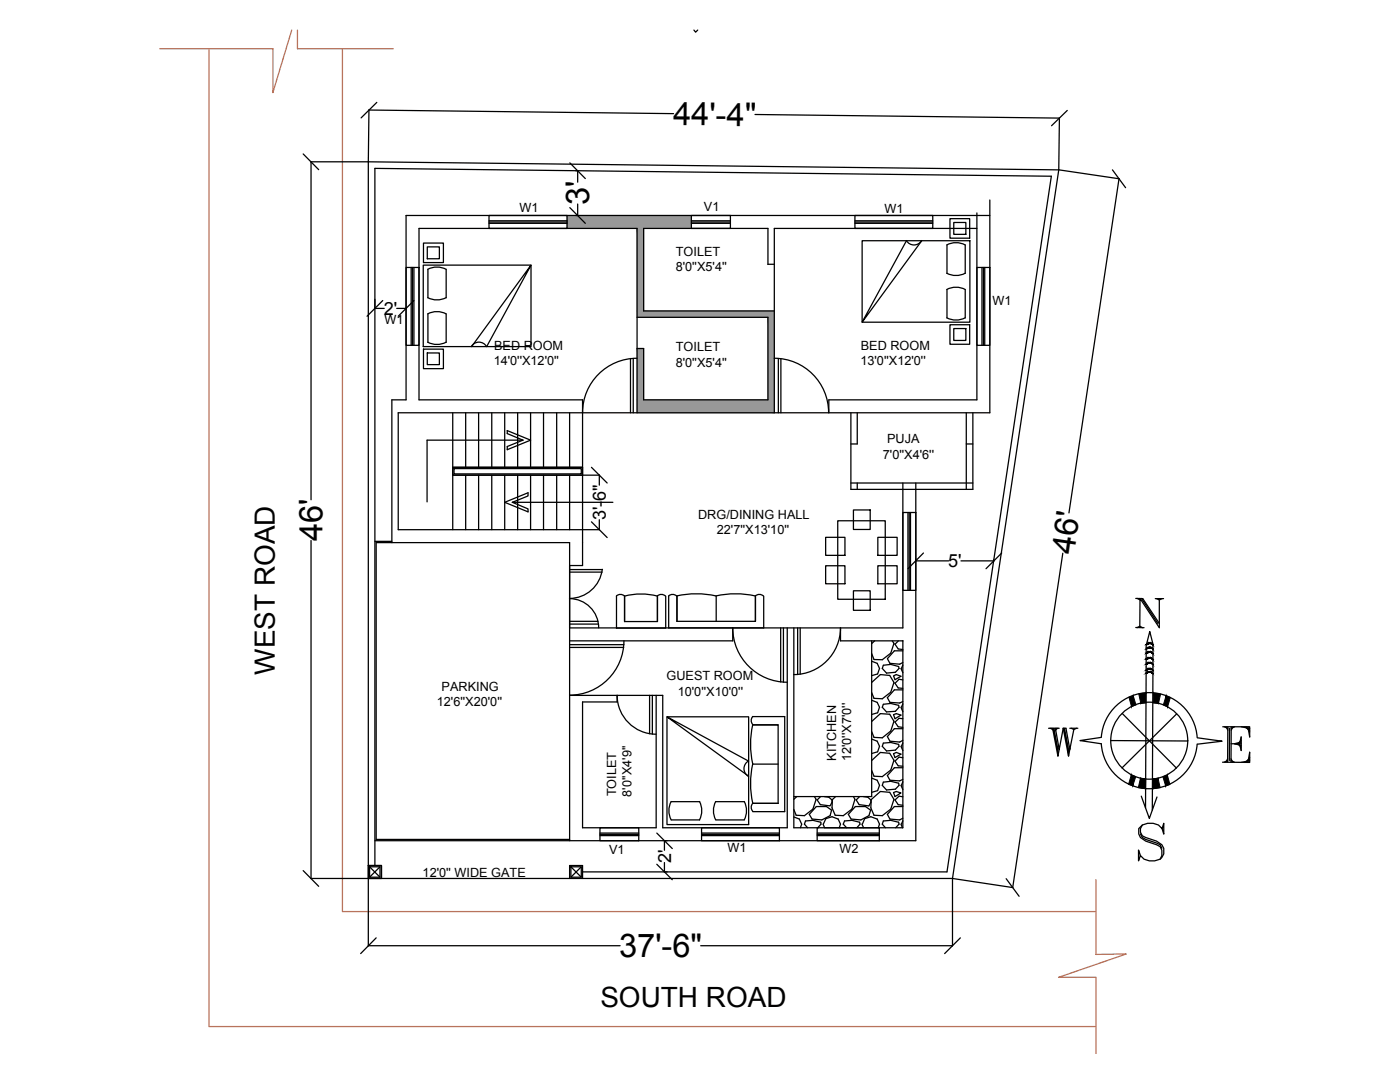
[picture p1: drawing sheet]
<svg xmlns="http://www.w3.org/2000/svg" width="279mm" height="216mm" viewBox="0 0 279 216" stroke-linecap="round" stroke-linejoin="round" font-family="sans-serif">
<!-- layer: DIM -->
<g fill="none" stroke="#000" stroke-width=".25">
<path d="M138.5 6l.3 .4 .4-.4M62 32.3h11.5M62.1 32.3v67.4M73.5 32.3v143h116.6M73.5 32.3l137.8 1.6M73.6 21.9l-.1 10.4M73.6 22l60.8 .7M114.9 34.1h.4M115.3 34.1v2.3M150.7 22.8l60.7 .8M197.5 39.9v42.5h-118v23.3h40.1M211.3 33.9l-21.2 141.4"/>
<path d="M211.3 33.9l12.1 1.8M211.4 23.5l-.1 10.4M223.3 35.7l-10 66.6M81 53.4h2.6v15.5h-2.6zM82.1 53.4v15.5M82.3 53.4v15.5M82.6 53.4v15.5M97.6 43h15.6v2.6h-15.6zM97.6 44.1h15.6M97.6 44.6h15.6M97.6 44.3h15.6M115.3 40.7v2.3"/>
<path d="M138 43h7.8v2.6h-7.8zM138 44.1h7.8M138 44.6h7.8M138 44.3h7.8M153.3 52.8v-7.2h-24.8v16.4h26M153.3 52.7h1.2M170.6 43h15.6v2.6h-15.6zM170.6 44.1h15.6M170.6 44.6h15.6M170.6 44.3h15.6M180.9 48a1.76 1.76 0 0 0 3 0M180.9 48l-8.8 16.3 11.9-16.3"/>
<path d="M195 53.4h2.5v15.5h-2.5zM195 45.6h-40.5v36.8M195 42.5v37.3h-29.6v2.6M196 53.4v15.5M196.3 53.4v15.5M196.5 53.4v15.5M197.5 43h-116.5v36.8h-2.8v28.5M74.8 61.5h1.9M79.2 61.5h1.8M94.1 69.2a1.76 1.76 0 0 1 3 0M94.1 69.2l11.9-16.3-8.9 16.3M125.8 71.5v10.9"/>
<path d="M126.4 71.5v10.9M127.1 71.5a10.9 10.9 0 0 0-10.8 10.8M127.1 63.3h26.2v16.5h-24.8v-10.3h-1.4M154.5 71.5a10.9 10.9 0 0 1 10.9 10.8M155.3 71.5v10.9M155.8 71.6v10.8M85.2 87.8v12.3M90.4 93.2h25.9v1.6h-25.9zM90.4 82.4v23.3M90.4 93.2h25.9M90.4 94.8h29.2M90.6 93.5h25.4v1.1h-25.4z"/>
<path d="M92.9 82.4v10.8M92.9 94.8v10.9M95.5 82.4v10.8M95.5 94.8v10.9M98.1 82.4v10.8M98.1 94.8v10.9M100.7 82.4v10.8M100.7 94.8v10.9M101.2 85.9v.6M101.2 89.1v.6M103.3 82.4v10.8M103.3 94.8v10.9"/>
<path d="M105.9 82.4v10.8M105.9 94.8v10.9M108.5 82.4v10.8M108.5 94.8v10.9M111.1 82.4v10.8M111.1 94.8v10.9M113.7 82.4v10.8M113.7 94.8v10.9M119.6 94.8v2M127.1 82.4v-36.8h-43.5v34.2h32.7v33h-2.6M169.8 96.4h24.4M169.8 82.4v15.2h24.4v-15.2"/>
<path d="M171.1 82.4v6.2h-1.3M171.1 96.4v1.2M180.2 96.4v28.9h-66.5M182.8 96.4v71.4h-108M192.8 88.6h1.4M192.8 82.4v15.2M62.1 107.9v67.4M74.8 108h3.4M113.7 119.5a5.8 5.8 0 0 1 5.8 5.8M113.7 114.2h6.5M113.7 113.7h6.5M119.6 103.7v2"/>
<path d="M120.2 113.6a6.6 6.6 0 0 1-6.5 5.8M180.2 102.3h2.6v15.5h-2.6zM181.2 102.3v15.5M181.5 102.3v15.5M181.7 102.3v15.5M182.8 111.9h6.5M191.8 111.9h6.5M198.3 111.6v.4M212.1 110.4l-10 66.7M113.7 127.9h32.5v-2.6a10.9 10.9 0 0 0 10.9 10.8M113.7 128.6h10.8M113.7 129.2h10.8"/>
<path d="M113.7 124.5h5.7M113.7 124h5.7M124.5 127.9a10.9 10.9 0 0 1-10.8 10.8M129.6 138.8v7.6M130.2 138.8v7.7M131 138.8v26.4h-14.7v-25.1h6.9v-1.4a7.8 7.8 0 0 0 7.7 7.8M155.8 125.3v10.8M156.4 125.3v10.8M157.1 125.3v39.9h-24.8v-26.4h-18.6M158.4 134.6a9.3 9.3 0 0 0 9.3-9.3v2.6h12.5v37.3h-15.6M158.4 125.3v39.9h4.9M159.2 125.3v9.3"/>
<path d="M159.7 125.3v9.2M174 136.2l1.7-1.6 1.9 .2 .8 1.4-.6 1.9-1.7 1.3-1.7-.1-.4-1.1M174 131.9l1.1 .5 .4 1-.4 1.1-1.1 .3M174 139.7l1.1 .5 .4 .9-.4 1.1-1.1 .4M174 127.9v31h-15.6M174.6 127.9l-.6 .5M176.3 132.7l1.5-.1 1.5 .4 .1 .4-.7 .7-1.8 .2-.8-.9zM178.1 127.9l.3 .5-.6 1.9-1.7 1.3h-1.7l-.4-1.2M178.3 134.9l.6-.3 .9 .3-1.2 .7zM179.3 127.9l-.7 .7 .7 .9 .9 .1M179.8 133.4l.4 .8M180.2 129.9h-1.7l-1.4 1.5 .5 1 1.9 .1 .7-.3"/>
<path d="M180.2 135.7l-.8-.2-.8 .8 .7 1 .9 .1M180.2 132.7l-.3 .7M180.2 137.7h-1.7l-1.4 1.5 .5 1 1.9 .1 .7-.3M149.4 151.9a1.76 1.76 0 0 0 0 3M149.4 151.9l-16.3-8.9 16.3 11.9M159 158.9l-.6 .6M162.5 158.9l.4 .6-.7 1.9-1.7 1.4-1.6-.1-.5-1.2M163.8 158.9l-.7 .7 .6 1 2 .2 .3-.7v-.5l-.6-.5-.9-.2M166.8 158.9l-.7 .6-.1 1.7 .7 1.5 1.6 .1 1.7-1.4 .6-1.9-.3-.6M171.5 158.9l-.6 .7 .6 1 1.9 .2 .4-.7v-.5l-.6-.5-.9-.2M173.9 159.5l1.8-1.6 1.9 .2 .8 1.4-.6 1.9-1.7 1.4-1.7-.1-.6-1.5zM174 144l1.7-1.6 1.9 .1 .8 1.4-.6 2-1.7 1.3-1.7-.1-.4-1.1"/>
<path d="M174 151.8l1.7-1.7 1.9 .2 .8 1.4-.6 2-1.7 1.3-1.7-.1-.4-1.2M174 147.5l1.1 .4 .4 1-.4 1.1-1.1 .4M174 155.3l1.1 .4 .4 1-.4 1.1-1.1 .3M176.3 156.1l1.5-.2 1.5 .4 .1 .4-.7 .8-1.8 .1-.8-.9zM176.3 148.3l1.5-.1 1.5 .3 .1 .4-.7 .8-1.8 .1-.8-.9zM176.3 140.5l1.5-.1 1.5 .3 .1 .4-.7 .8-1.8 .2-.8-1zM178.3 158.1l.6-.2 .9 .3-1.2 .7zM178.3 150.4l.6-.3 .9 .4-1.2 .7zM178.3 142.6l.6-.2 .9 .3-1.2 .7zM179.8 141.1l.4 .9M179.8 148.9l.4 .9M179.8 156.7l.4 .9"/>
<path d="M180.2 159l-.8-.1-.8 .7 .7 1 .9 .1M180.2 151.2l-.8-.1-.8 .8 .7 .9 .9 .1M180.2 143.4l-.8-.1-.8 .8 .7 .9 .9 .1M180.2 140.4l-.3 .7M180.2 148.2l-.3 .7M180.2 156l-.3 .7M180.2 153.2h-1.7l-1.4 1.6 .5 .9 1.9 .1 .7-.3M180.2 145.4h-1.7l-1.4 1.6 .5 .9 1.9 .2 .7-.4M62 175.3h11.5v13.5M73.5 172.7h2.6v2.6h-2.6zM73.5 172.7h2.6v2.6M73.8 173h2v2h-2z"/>
<path d="M73.8 173l2 2M74.8 172.7v-139.1l135 1.6-20.8 138.8h-72.7M75.8 173l-2 2M113.7 175.3v-2.6h2.6v2.6M113.7 167.5h-38.6v-59.2h38.6v59.5M113.9 173h2.1v2h-2.1zM113.9 173l2.1 2M116 173l-2.1 2M119.7 165.2h7.8v2.6h-7.8zM119.7 166.7h7.8M119.7 166.2h7.8M119.7 166.5h7.8"/>
<path d="M132.6 167.8v1.9M132.6 172.1v1.9M140 165.2h15.5v2.6h-15.5zM140 166.7h15.5M140 166.2h15.5M140 166.5h15.5M158.4 163l1.1 .4 .5 1.1-.3 .7M161.2 165.2l-.7-.7 .3-.7 1.4-.1 1.6 .4v.4l-.6 .7M162.9 160.9h2l1.1 .8-.3 1.1-1.7 .8-1.9-.2-.6-.9zM163.1 165.2h12.4v2.6h-12.4zM163.1 166.7h12.4M163.1 166.2h12.4"/>
<path d="M163.1 166.5h12.4M164.3 164.5l.3 .7M164.3 164.5l.5-1.1 1.2-.4 1.3 .4 .4 1.1-.2 .7M169 165.2l-.7-.7 .2-.7 1.5-.1 1.5 .4 .1 .4-.6 .7M170.7 160.9h2l1.1 .8-.4 1.1-1.6 .8-1.9-.2-.6-.9zM172 164.5l.4 .7M172.1 164.5l.5-1.1 1.2-.4 1.3 .4 .4 1.1-.2 .7M176.7 165.2l-.6-.7 .2-.7 1.5-.1 1.5 .4 .1 .4-.7 .7M179.8 164.5l.3 .7M180.2 163.8l-.3 .7M180.2 160.9h-1.7l-1.4 1.6 .5 .9 1.9 .2 .7-.3M190.1 175.3l12.1 1.8"/>
<path d="M190.1 175.3v13.5M73.5 188.7h50.3M139.8 188.7h50.3"/>
</g>
<g fill="#989898" stroke="#989898" stroke-width=".2">
<path d="M113.2 43l24.8 2.6v-2.6zM113.2 43l24.8 2.6h-24.8z"/>
<path d="M127.1 45.6l1.4 16.4v-16.4zM127.1 45.6l1.4 16.4h-1.4z"/>
<path d="M127.1 62l27.4 1.3v-1.3zM127.1 62l27.4 1.3h-27.4z"/>
<path d="M153.3 63.3l1.2 16.5v-16.5zM153.3 63.3l1.2 16.5h-1.2z"/>
<path d="M127.1 69.5l1.4 10.3v-10.3zM127.1 69.5l1.4 10.3h-1.4z"/>
<path d="M127.1 79.8l27.4 2.6v-2.6zM127.1 79.8l27.4 2.6h-27.4z"/>
</g>
<path d="M41.7 9.7v195.1h177M58.2 6l-3.7 12.5v-8.8h-22.6M59.4 6v3.7h19.1M68.3 9.7v172.2h150.4M218.7 175.5v14.9h6.1l-13.5 4.6h7.4v15.3" fill="none" stroke="#b8735c" stroke-width=".25"/>
<!-- layer: 0 -->
<g fill="none" stroke="#000" stroke-width=".25">
<path d="M60.5 30.7l3.1 3.2M75.2 20.4l-3.1 3.1M113.7 32.5l3.1 3.1M213 22l-3.1 3.1M222 33.9l2.6 3.6M76.4 60l-3.1 3.1M82.6 60l-3.1 3.1M113.7 41.4l3.1 3.2M118 93.2l3.2 3.2M118 104.1l3.2 3.2M184.3 110.3l-3.1 3.2M199.9 110.3l-3.1 3.2"/>
<path d="M60.5 173.7l3.1 3.2M131.1 166.2l3.1 3.1M131.1 172.5l3.1 3M200.8 175.3l2.6 3.5M75.1 187.1l-3.1 3.2M191.7 187.1l-3.2 3.2"/>
</g>
<!-- layer: PRO -->
<g fill="none" stroke="#000" stroke-width=".25">
<path d="M84.5 52.9h21.5v16.3h-21.5zM84.5 48.5h4v3.9h-4zM85.3 49.3h2.4v2.3h-2.4zM85.4 59.4a3.9 3.9 0 0 0 3.6 0M85.4 53.7a3.9 3.9 0 0 1 3.6 0M85.4 53.7v5.7M89 53.7v5.7M172.1 48h21.5v16.3h-21.5zM189 48.9a3.9 3.9 0 0 1 3.6 0v5.6a3.9 3.9 0 0 1-3.6 0M189 57.8a3.9 3.9 0 0 1 3.6 0v5.6M189 48.9v5.7M189 57.8v5.6"/>
<path d="M189.6 43.6h3.9v3.9h-3.9zM190.3 44.4h2.5v2.4h-2.5zM84.5 69.7h4v3.9h-4zM85.3 70.4h2.4v2.4h-2.4zM85.4 62.6a3.9 3.9 0 0 1 3.6 0M85.4 68.3a3.9 3.9 0 0 0 3.6 0M85.4 62.6v5.7M89 62.6v5.7M189 63.4a3.9 3.9 0 0 0 3.6 0M189.6 64.8h3.9v3.9h-3.9zM190.3 65.6h2.5v2.3h-2.5zM85.2 87.8h19.2"/>
<path d="M101.2 85.9l4.7 1.9-4.7 1.9M101.2 86.5l3.2 1.3M104.4 87.8l-3.2 1.3M100.7 100.2l4.7-1.9v.7l-3.2 1.2 3.2 1.3v.6zM102.2 100.2h20.1M124.6 118.9a1.12 1.12 0 0 0-1.6 0v6.4h9.9v-6.4M124.6 118.9v5.1h6.6v-5.1M124.7 118.9a12.8 12.8 0 0 1 6.5 0M131.2 118.9a1.16 1.16 0 0 1 1.6 0M131.2 118.9v5.1M133.4 118.9a1.16 1.16 0 0 1 1.6 0M133.4 118.9v6.4h19v-6.4"/>
<path d="M135.1 118.9a17.8 17.8 0 0 1 7.8 0 17.8 17.8 0 0 1 7.8 0M135.1 118.9v5.1h15.7v-5.1v5.1M142.9 118.9v5.1M150.7 118.9a1.16 1.16 0 0 1 1.7 0M164.8 112.9h3.8v3.6h-3.8zM164.8 107.2h3.8v3.6h-3.8zM167.2 103.9h9.5v15.7h-9.5zM170.3 117.9h3.4v3.9h-3.4zM170.3 101.8h3.4v3.8h-3.4zM175.2 112.9h3.8v3.6h-3.8zM175.2 107.2h3.8v3.6h-3.8zM133.1 143h16.3v21.5h-16.3z"/>
<path d="M133.9 159.9a3.9 3.9 0 0 0 0 3.7h5.7M134 160h5.6M139.6 159.9a3.9 3.9 0 0 1 0 3.7M142.8 159.9a3.9 3.9 0 0 0 0 3.7M142.9 160h5.6M148.5 159.9a3.9 3.9 0 0 1 0 3.7h-5.6M150.2 143h6.4v19h-6.4M150.2 152.5h5.1M150.2 143a1.2 1.2 0 0 0 0 1.6 17.8 17.8 0 0 0 0 7.8 17.6 17.6 0 0 0 0 7.9 1.16 1.16 0 0 0 0 1.6M155.3 144.6h-5.1h5.1v15.7h-5.1"/>
</g>
<!-- layer: FORMATE -->
<g fill="none" stroke="#000" stroke-width=".25">
<path d="M226.7 119.4l1.4 .1 3.3 4.9M227 119.4l.5 .3M227.8 119.4l3.3 5M230.6 119.5h1.6M230.8 119.5l.6 .2 .5-.2M231.4 119.7v5.6l-3.9-5.9v5.6M226.7 125.2l1.6 .1M226.9 125.3l.6-.3 .5 .3M228.7 128.7l-.1 32.5M228.8 128.7l.7-2.7 .6 2.7M230.1 128.7l-.1 33M219.8 147.1l-4.3 .7 4.3 .6"/>
<path d="M219.8 148.4a9.6 9.6 0 0 0 9.5 9 9.6 9.6 0 0 0 9.6-8.9M219.8 147.1a9.6 9.6 0 0 1 9.6-8.9 9.6 9.6 0 0 1 9.5 9M221.7 147.8l15.3 .1M224 142.4l10.8 10.9M227.8 158.9l1.6 4.4 1.5-4.3M234.8 142.4l-10.9 10.8M239 147.2l4.9 .7-4.9 .6M244 152.1h5.4v-2l-.3 2M244 145h5.4v2.1l-.3-2.1M244.4 145l.6 .4M244.7 145l.3 .7M245 151.8l-.7 .3"/>
<path d="M245 151.4l-.3 .7M245 145v7.1M245.4 145.4l-.1 6.4M245.7 148.4h2M245.7 151.4l.3 .7M245.7 151.8l.7 .3M245.7 145v7.1M246.1 145l-.4 .7M246.4 145l-.7 .4M247.7 147.1v2.7l-.3-1.4zM247.7 147.7l-.7 .7 .7 .7M247.7 148.1l-1.3 .3 1.3 .3"/>
<path d="M247.7 145l1.7 .4M248.4 145l1 .7M248.7 145l.7 1M249.4 151.8l-1.7 .3M249.4 151.5l-1 .6M249.4 151.1l-.7 1M227.6 166.4l.4 .7 .7 .4 2.8 1.1 .4 .7M228 164.6a1.5 1.5 0 0 0 .7 2.5l2.1 .7 1.1 .8a1.96 1.96 0 0 1 .3 2 1.96 1.96 0 0 1-1.8 1.2 2.54 2.54 0 0 1-3.2-2.2v2.2l.4-1.1M231.9 165.3l.4-1v2.1a2.5 2.5 0 0 0-3.3-2.1l-1 .3-.7 .7v1.1l.3 .7 1.1 .7 2.1 .8a1.82 1.82 0 0 1 .7 2.8"/>
<circle cx="229.4" cy="147.8" r="7.7"/>
</g>
<g fill="#000" stroke="#000" stroke-width=".2">
<path d="M225.3 139.1l.5 1.9 .4-2.2zM226.2 138.8l.5 1.9-.9 .3z"/>
<path d="M227.3 138.5l.4 1.9 1-2.2zM228.7 138.2v2.1l-1 .1z"/>
<path d="M229.8 134.1l.4 .3h-.1zM229.8 134.1v.1l.3 .2zM229.4 134l.4 .1v.1zM229.4 134v.1l.4 .1zM229 134.1l.4-.1v.1zM229 134.1l.1 .1 .3-.1zM228.7 134.4l.3-.3 .1 .1zM228.7 134.4h.1l.3-.2z"/>
<path d="M229.8 133.5l.4 .2-.1 .1zM229.8 133.5v.1l.3 .2zM229.4 133.4l.4 .1v.1zM229.4 133.4v.1l.4 .1zM229 133.5l.4-.1v.1zM229 133.5l.1 .1 .3-.1zM228.7 133.7l.3-.2 .1 .1zM228.7 133.7l.1 .1 .3-.2z"/>
<path d="M229.8 131.3l.4 .3h-.1zM229.8 131.3v.1l.3 .2zM229.5 131.2l.3 .1v.1zM229.5 131.2v.1l.3 .1zM229 131.3l.5-.1v.1zM229 131.3l.1 .1 .4-.1zM228.7 131.5l.3-.2 .1 .1zM228.7 131.5l.1 .1 .3-.2z"/>
<path d="M229.8 132.3l.4 .2-.1 .1zM229.8 132.3v.1l.3 .2zM229.5 132.2l.3 .1v.1zM229.5 132.2v.2h.3zM229 132.3l.5-.1v.2zM229 132.3l.1 .1h.4zM228.7 132.5l.3-.2 .1 .1zM228.7 132.5l.1 .1 .3-.2z"/>
<path d="M229.8 130.1l.4 .3-.1 .1zM229.8 130.1v.1l.3 .3zM229.5 130l.3 .1v.1zM229.5 130v.2h.3zM229 130.1l.5-.1v.2zM229 130.1l.1 .1h.4zM228.7 130.4l.3-.3 .1 .1zM228.7 130.4l.1 .1 .3-.3z"/>
<path d="M229.8 129.2l.4 .3-.1 .1zM229.8 129.2v.2l.3 .2zM229.5 129.1l.3 .1v.2zM229.5 129.1v.2l.3 .1zM229 129.2l.5-.1v.2zM229 129.2l.1 .2 .4-.1zM228.7 129.5l.3-.3 .1 .2zM228.7 129.5l.1 .1 .3-.2z"/>
<path d="M229.8 128.4l.4 .2-.1 .1zM229.8 128.4v.1l.3 .2zM229.5 128.3l.3 .1v.1zM229.5 128.3v.1l.3 .1zM229.1 128.3h.4v.1zM229.1 128.3v.2l.4-.1zM228.7 128.6l.4-.3v.2zM228.7 128.6l.2 .1 .2-.2z"/>
<path d="M230.2 138.3l1.4 .2-.4 1.9zM230.2 138.3v2l1 .1z"/>
<path d="M232.7 138.8l.9 .4-.6 1.8zM232.7 138.8l-.5 1.9 .8 .3z"/>
<path d="M225.8 154.6l.3 2.2-.9-.3zM225.8 154.6l.3 2.2 .6-1.8z"/>
<path d="M227.6 155.3l1 2.1-1.4-.2zM227.6 155.3l1 2.1 .1-2z"/>
<path d="M231.1 155.3l-1 2.1 1.4-.2zM230.1 155.4l1-.1-1 2.1z"/>
<path d="M233 154.7l-.4 2.1 .9-.3zM232.1 155l.9-.3-.4 2.1z"/>
</g>
<text font-size="9.7" x="208.5" y="152">W</text>
<g font-size="6.5">
<text x="134.3" y="25" transform="rotate(1 134.3 25)">44'-4&quot;</text>
<text x="117.6" y="41" transform="rotate(-90 117.6 41)">3'</text>
<text x="64.4" y="107.9" transform="rotate(-90 64.4 107.9)">46'</text>
<text x="214.3" y="110.8" transform="rotate(-82 214.3 110.8)">46'</text>
<text x="123.5" y="191">37'-6&quot;</text>
</g>
<g font-size="5.6">
<text x="54.8" y="134.6" transform="rotate(-90 54.8 134.6)">WEST ROAD</text>
<text x="119.8" y="200.9">SOUTH ROAD</text>
</g>
<g font-size="3.6">
<text x="76.6" y="62.9">2'</text>
<text x="120.9" y="103.8" transform="rotate(-90 120.9 103.8)">3'-6&quot;</text>
<text x="189.2" y="113.2">5'</text>
<text x="133.9" y="172.2" transform="rotate(-90 133.9 172.2)">2'</text>
</g>
<g font-size="2.5">
<text x="103.7" y="42.3">W1</text>
<text x="140.5" y="42.1">V1</text>
<text x="176.5" y="42.4">W1</text>
<text x="134.9" y="51.1">TOILET</text>
<text x="134.8" y="54.2">8'0''X5'4''</text>
<text x="76.8" y="64.6">W1</text>
<text x="198.1" y="60.9">W1</text>
<text x="98.6" y="69.8">BED ROOM</text>
<text x="134.9" y="70.1">TOILET</text>
<text x="171.8" y="69.8">BED ROOM</text>
<text x="98.5" y="72.8">14'0''X12'0''</text>
<text x="134.8" y="73.2">8'0''X5'4''</text>
<text x="171.7" y="72.8">13'0''X12'0''</text>
<text x="177" y="88.5">PUJA</text>
<text x="176.2" y="91.5">7'0''X4'6''</text>
<text x="139.3" y="103.5">DRG/DINING HALL</text>
<text x="143.1" y="106.5">22'7''X13'10''</text>
<text x="88.1" y="137.8">PARKING</text>
<text x="133" y="135.7">GUEST ROOM</text>
<text x="87.2" y="140.9">12'6''X20'0''</text>
<text x="135.3" y="138.8">10'0''X10'0''</text>
<text x="166.8" y="151.8" transform="rotate(-90 166.8 151.8)">KITCHEN</text>
<text x="169.9" y="151.9" transform="rotate(-90 169.9 151.9)">12'0''X7'0''</text>
<text x="123" y="158.9" transform="rotate(-90 123 158.9)">TOILET</text>
<text x="126" y="158.9" transform="rotate(-90 126 158.9)">8'0''X4'9''</text>
<text x="121.6" y="170.3">V1</text>
<text x="145.2" y="170">W1</text>
<text x="167.5" y="170.3">W2</text>
<text x="84.3" y="174.9">12'0'' WIDE GATE</text>
</g>
</svg>
